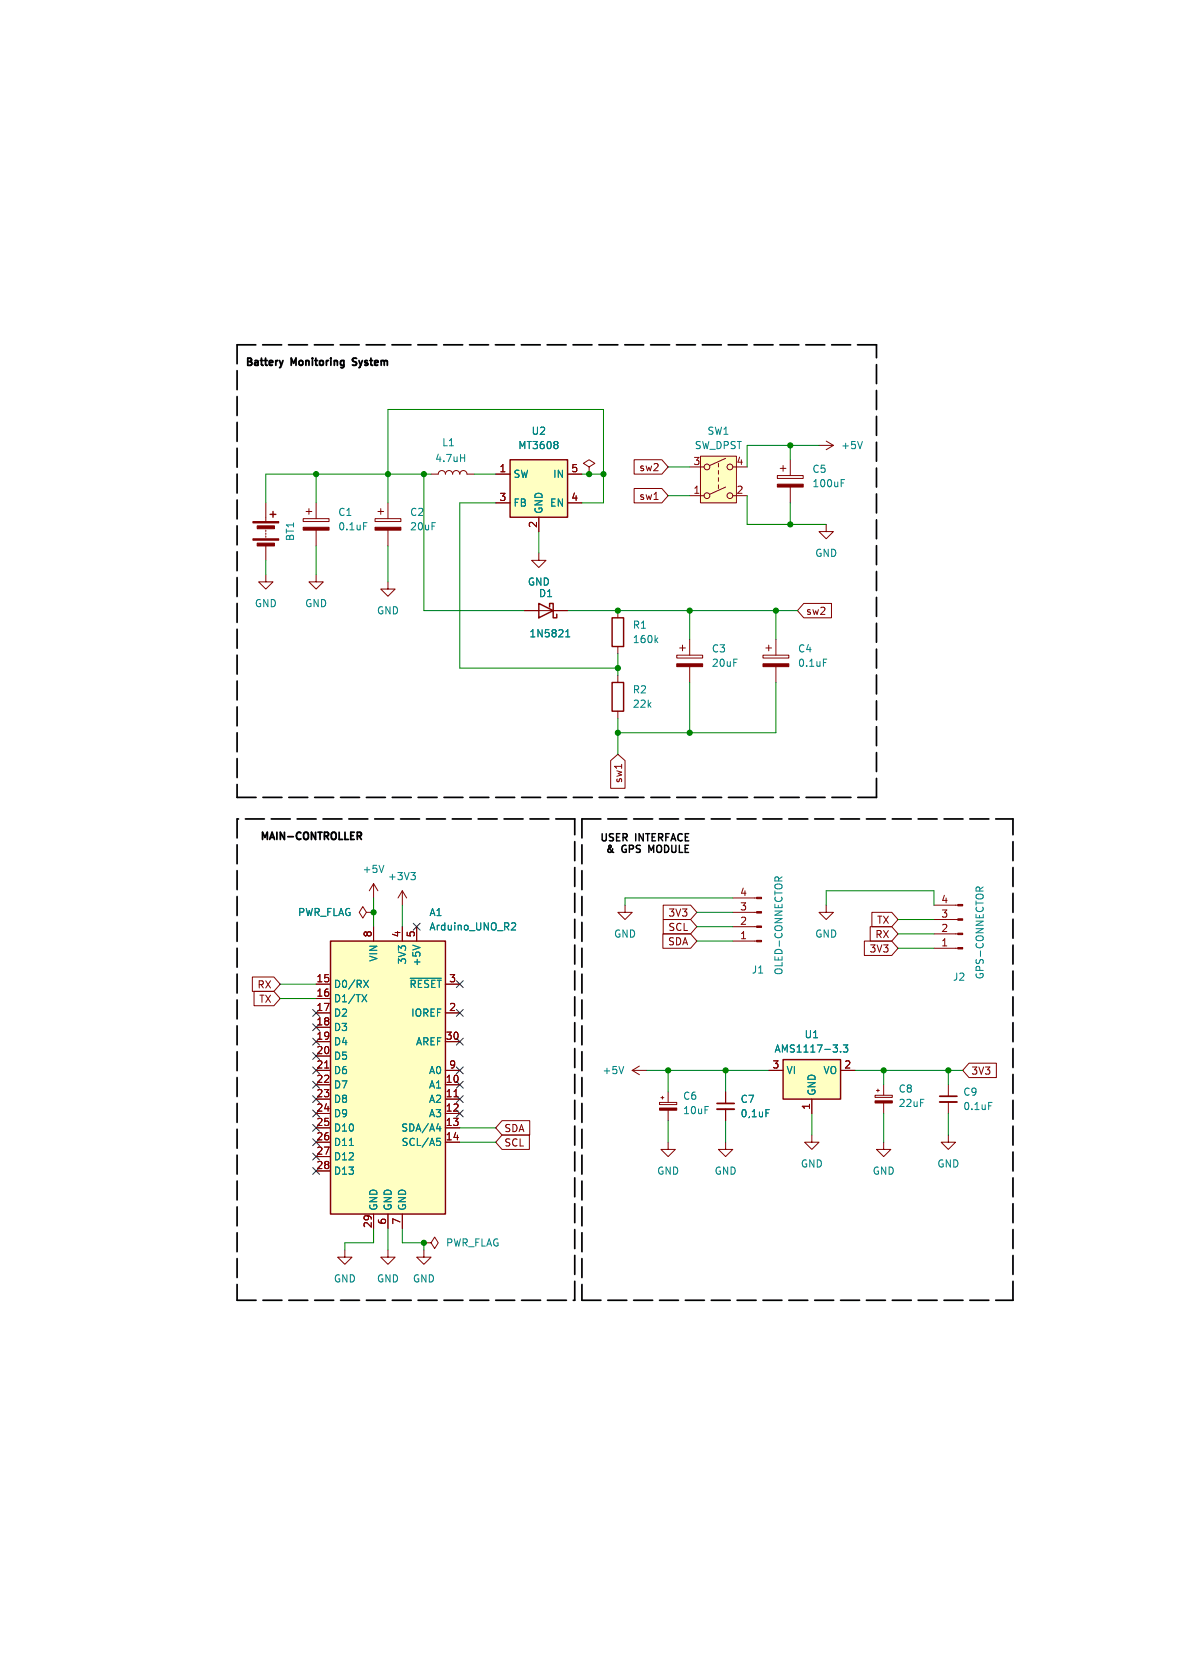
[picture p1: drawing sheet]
<svg xmlns="http://www.w3.org/2000/svg" width="210mm" height="297mm" viewBox="0 0 210 297" stroke-linecap="round" stroke-linejoin="round" font-family="sans-serif">
<g fill="none" stroke="#840000" stroke-width=".18">
<path d="M47 88.9v3.3M47 93.7v.3M47 94.2v.3M47 94.7v.3M47 96.5v2.6M47 101.6v1.3h1.3l-1.3 1.2-1.3-1.2h1.3M165.1 167.6h4.2M165.1 165.1h4.2M165.1 162.6h4.2M165.1 160h4.2M111.8 189.2l1.2 .8M111.8 189.2h2.5"/>
<path d="M113 188.5l-1.2 .7M154.7 193.6h3v.4h-3zM154.9 192.8h.5M155.2 192.5v.5M156.2 191.8v1.8M156.2 195v1.9M167.6 191.8v2M167.6 194.8v2.1"/>
</g>
<path d="M172.5 157l.3-.2 .3 .1 .1 .1M173.8 156.8l-.6 .4M110.3 188.5l-.5 1.3M174.8 194.9h.6" fill="none" stroke="#008484" stroke-width=".18"/>
<g fill="#840000" stroke="#840000" stroke-width=".18">
<path d="M44.7 92.2h4.6v.3h-4.6z"/>
<path d="M44.7 95.3h4.6v.2h-4.6z"/>
<path d="M45.5 93h3v.5h-3z"/>
<path d="M45.5 96h3v.5h-3z"/>
<path d="M169.3 167.5h.9v.3h-.9z"/>
<path d="M169.3 165h.9v.2h-.9z"/>
<path d="M169.3 162.4h.9v.3h-.9z"/>
<path d="M169.3 159.9h.9v.2h-.9z"/>
<path d="M154.7 194.6h3v.4h-3z"/>
</g>
<path d="M47.8 90.9h1M48.3 90.4v1" fill="none" stroke="#840000" stroke-width=".25"/>
<path d="M166.1 193.8h3.1" fill="none" stroke="#840000" stroke-width=".3"/>
<path d="M166.1 194.8h3.1" fill="none" stroke="#840000" stroke-width=".33"/>
<path d="M138.4 187.3h10.2v7h-10.2z" fill="#ffffc2"/>
<path d="M138.4 187.3h10.2v7h-10.2z" fill="none" stroke="#840000" stroke-width=".25"/>
<g fill="none" stroke="#840000" stroke-width=".18">
<path d="M129.5 158.8h4.3M110.5 160v1.3h1.3l-1.3 1.3-1.3-1.3h1.3M129.5 166.4h4.3M129.5 163.8h4.3M129.5 161.3h4.3M146 160v1.3h1.3l-1.3 1.3-1.2-1.3h1.2M116.6 194.9h3v.4h-3zM116.8 194.1h.5M117.1 193.8v.5M118.1 193v1.9M118.1 196.3v1.8M128.3 193v2.1"/>
<path d="M128.3 196.1v2M135.9 189.2h2.5M143.5 194.3v2.6M148.6 189.2h2.5M74.9 219.7h1.3l.6-1 .7 1-.7 1-.6-1M74.9 219.7h.1M118.1 201.9v1.3h1.3l-1.3 1.3-1.3-1.3h1.3M128.3 201.9v1.3h1.2l-1.2 1.3-1.3-1.3h1.3M143.5 200.7v1.2h1.3l-1.3 1.3-1.3-1.3h1.3M156.2 201.9v1.3h1.3l-1.3 1.3-1.3-1.3h1.3M167.6 200.7v1.2h1.3l-1.3 1.3-1.2-1.3h1.2M61 221v1.2h1.2l-1.2 1.3-1.3-1.3h1.3"/>
<path d="M68.6 221v1.2h1.2l-1.2 1.3-1.3-1.3h1.3M74.9 221v1.2h1.3l-1.3 1.3-1.2-1.3h1.2"/>
</g>
<path d="M137 155.1l.2-.1 .4 .1M138.2 155l-.6 .4M135.4 196.2h.6M148.6 185.9v.1M149.1 184.7h.8l-.5 .5 .4 .1v.6l-.2 .1-.5-.1" fill="none" stroke="#008484" stroke-width=".18"/>
<path d="M126.7 195.1h3.1" fill="none" stroke="#840000" stroke-width=".3"/>
<path d="M126.7 196.1h3.1" fill="none" stroke="#840000" stroke-width=".33"/>
<g fill="#840000" stroke="#840000" stroke-width=".18">
<path d="M116.6 195.9h3v.4h-3z"/>
<path d="M133.8 166.2h.8v.3h-.8z"/>
<path d="M133.8 163.7h.8v.3h-.8z"/>
<path d="M133.8 161.2h.8v.2h-.8z"/>
<path d="M133.8 158.6h.8v.3h-.8z"/>
</g>
<path d="M58.4 166.4h20.3v48.2h-20.3z" fill="#ffffc2"/>
<path d="M108.2 120.7h2v5h-2zM58.4 166.4h20.3v48.2h-20.3z" fill="none" stroke="#840000" stroke-width=".25"/>
<g fill="none" stroke="#840000" stroke-width=".18">
<path d="M137.4 84.1h4.6v.5h-4.6zM137.9 82.8h1M138.4 82.3v1M139.7 81.3v2.8M139.7 86.1v2.8M109.2 119.4v1.3M119.6 115.8h4.6v.5h-4.6zM120.1 114.6h1.1M120.6 114v1.1M121.9 113v2.8M121.9 117.9v2.8M134.9 115.8h4.5v.5h-4.5z"/>
<path d="M135.4 114.6h1M135.9 114v1.1M137.2 113v2.8M137.2 117.9v2.8M109.2 125.7v1.3M66 156.2v2.6M66 156.2l-.7 1.3M66 156.2l.8 1.3M71.1 157.5v2.5M71.1 157.5l-.7 1.3M71.1 157.5l.8 1.3M55.9 174h2.5"/>
<path d="M55.9 176.5h2.5M55.9 179.1h2.5M64.8 161.3l-.7-1-.6 1 .6 1 .7-1h1.2M66 161.3h.1M66 163.8v2.6M71.1 163.8v2.6M73.7 163.8v2.6M78.7 174h2.6M78.7 179.1h2.6M55.9 181.6h2.5M55.9 184.2h2.5M55.9 186.7h2.5"/>
<path d="M55.9 189.2h2.5M55.9 191.8h2.5M55.9 194.3h2.5M55.9 196.9h2.5M55.9 199.4h2.5M57.4 188.8h.7M78.7 184.2h2.6M78.7 189.2h2.6M78.7 191.8h2.6M78.7 194.3h2.6M78.7 196.9h2.6M78.7 199.4h2.6"/>
<path d="M80.3 193.9h.7M55.9 201.9h2.5M55.9 204.5h2.5M55.9 207h2.5M66 214.6v2.6M68.6 214.6v2.6M71.1 214.6v2.6M78.7 201.9h2.6"/>
</g>
<g fill="none" stroke="#008484" stroke-width=".18">
<path d="M148.7 85.4h.4M148.7 84.8h.6M145.6 116.5h.6M67.9 153l-.5 1.2M72.6 154.2h.8l-.4 .5M73.2 154.7l.2 .3v.3l-.2 .2M64 175.8l.8 1.3M64.3 173.3l.8 1.3M64.8 175.8l-.8 1.3M65.1 173.3l-.8 1.3M72.5 172.9h5.5M73 167.1l1.2 .4"/>
<path d="M90.5 163.2l.4-.1 .3 .4-.8 .9h.8M77.2 199.5h.8M77.8 199.1v.9M61.7 202.5h.8M77.2 201.2h.6M77.3 201.7h.3l.3 .3-.1 .4-.5 .1"/>
</g>
<g fill="#840000" stroke="#840000" stroke-width=".18">
<path d="M137.4 85.6h4.6v.5h-4.6z"/>
<path d="M119.6 117.3h4.6v.6h-4.6z"/>
<path d="M134.9 117.3h4.5v.6h-4.5z"/>
</g>
<path d="M123.8 80.6h6.4v8.3h-6.4z" fill="#ffffc2"/>
<g fill="none" stroke="#840000" stroke-width=".18">
<path d="M144.8 78.7h2.5M146 78l1.3 .7M147.3 78.7l-1.3 .8M53.6 91.7h4.6v.5h-4.6zM54.1 90.4h1M54.6 89.9v1M55.9 88.9v2.8M55.9 93.7v2.8M66.3 91.7h4.6v.5h-4.6zM66.8 90.4h1M67.3 89.9v1M68.6 88.9v2.8"/>
<path d="M68.6 93.7v2.8M76.2 83.8h1.3a.64 .64 0 0 1 .6-.6 .64 .64 0 0 1 .6 .6 .64 .64 0 0 1 .7-.6 .64 .64 0 0 1 .6 .6 .64 .64 0 0 1 .6-.6 .64 .64 0 0 1 .7 .6 .64 .64 0 0 1 .6-.6 .64 .64 0 0 1 .6 .6h1.3M95.2 97.8v1.3h1.3l-1.3 1.2-1.2-1.2h1.2M104.1 82.6l1.1-.7-1.1-.6-1 .6 1 .7v1.2M104.1 83.8h.1M121.9 82.6h2.6M121.9 87.6h2.6M123.8 80.6h6.4v8.3h-6.4zM127 81.9v.7M127 83.2v.6M127 84.5v.6M127 85.7v.7"/>
<path d="M128.3 81l-2.8 1.3M128.3 86.1l-2.8 1.3M129.5 82.6h2.6M129.5 87.6h2.6M146 92.7v1.3h1.3l-1.3 1.3-1.2-1.3h1.2M55.9 101.6v1.3h1.2l-1.2 1.2-1.3-1.2h1.3M68.6 102.9v1.2h1.2l-1.2 1.3-1.3-1.3h1.3M92.7 108h7.6M109.2 108v1.2M109.2 114.3v1.3"/>
<circle cx="125" cy="87.6" r=".51"/>
<circle cx="125" cy="82.6" r=".51"/>
<circle cx="129" cy="82.6" r=".51"/>
<circle cx="129" cy="87.6" r=".51"/>
</g>
<path d="M152.5 78l-.5 1.3M64.3 92.4h.6M81.4 80.9h.7M82.1 80.3v1.3M100 112.6h.7M100 111.7l.4-.4v1.3M115.9 113.1l.4 .5M116.3 112.8l-.5 .4" fill="none" stroke="#008484" stroke-width=".18"/>
<path d="M95.2 106.7l2.6 1.3-2.6 1.2zM97.2 107.3v-.6h.6v2.5h.6v-.6M108.2 109.2h2v5.1h-2z" fill="none" stroke="#840000" stroke-width=".25"/>
<g fill="#840000" stroke="#840000" stroke-width=".18">
<path d="M66.3 93.2h4.6v.5h-4.6z"/>
<path d="M53.6 93.2h4.6v.5h-4.6z"/>
</g>
<path d="M90.2 81.3h10.1v10.1h-10.1z" fill="#ffffc2"/>
<path d="M90.2 81.3h10.1v10.1h-10.1z" fill="none" stroke="#840000" stroke-width=".25"/>
<g fill="none" stroke="#840000" stroke-width=".18">
<path d="M87.6 83.8h2.6M87.6 88.9h2.6M95.2 91.4v2.6M100.3 83.8h2.6M100.3 88.9h2.6M104.1 83.8h.1M112.1 81.3h4.9l1.1 1.3-1.1 1.2h-4.9zM112.1 86.4h4.9l1.1 1.2-1.1 1.3h-4.9zM115.6 88.3h.7M92.7 108h2.5M97.8 108h2.5M142.1 106.7h4.9v2.5h-4.9l-1.1-1.2z"/>
<path d="M107.9 134.5l1.3-1.1 1.3 1.1v4.9h-2.6zM109.9 135.1v.7M44.6 172.7h3.8l1.1 1.3-1.1 1.3h-3.8zM44.9 175.3h3.5l1.1 1.2-1.1 1.3h-3.5zM55.9 174h2.5M55.9 176.5h2.5M55.9 179.1h2.5M66 161.3h.1M66 163.8v2.6M71.1 163.8v2.6M73.7 163.8v2.6M78.7 174h2.6"/>
<path d="M78.7 179.1h2.6M117.2 165.1h4.9l1.1 1.3-1.1 1.2h-4.9zM117.2 160h4.9l1.1 1.3-1.1 1.3h-4.9zM117.2 162.6h4.9l1.1 1.2-1.1 1.3h-4.9zM152.8 166.4h4.8l1.1 1.2-1.1 1.3h-4.8zM153.8 163.8h3.8l1.1 1.3-1.1 1.3h-3.8zM154.1 161.3h3.5l1.1 1.3-1.1 1.2h-3.5zM55.9 189.2h2.5M55.9 181.6h2.5M55.9 184.2h2.5M55.9 186.7h2.5M55.9 191.8h2.5"/>
<path d="M55.9 194.3h2.5M55.9 196.9h2.5M55.9 199.4h2.5M57.4 188.8h.7M78.7 189.2h2.6M78.7 184.2h2.6M78.7 191.8h2.6M78.7 194.3h2.6M78.7 196.9h2.6M78.7 199.4h2.6M80.3 193.9h.7M88.7 198.1h4.9v2.6h-4.9l-1.1-1.3z"/>
<path d="M128.3 193v2.1M128.3 196.1v2M135.9 189.2h2.5M143.5 194.3v2.6M148.6 189.2h2.5M171.3 188h4.8v2.5h-4.8l-1.1-1.3zM55.9 201.9h2.5M55.9 204.5h2.5M55.9 207h2.5M66 214.6v2.6M68.6 214.6v2.6M71.1 214.6v2.6"/>
<path d="M78.7 201.9h2.6M88.7 200.7h4.9v2.5h-4.9l-1.1-1.3z"/>
</g>
<g fill="none" stroke="#008484" stroke-width=".18">
<path d="M98.5 78.1l.1 .2-.1 .2M98.5 78.7l.1 .1-.1 .5M100 112.6h.7M100 111.7l.4-.4v1.3M64 175.8l.8 1.3M64.3 173.3l.8 1.3M64.8 175.8l-.8 1.3M65.1 173.3l-.8 1.3M72.5 172.9h5.5M73 167.1l1.2 .4M90.5 163.2l.4-.1 .3 .4-.8 .9h.8M77.2 199.5h.8"/>
<path d="M77.8 199.1v.9M135.4 196.2h.6M148.6 185.9v.1M149.1 184.7h.8l-.5 .5 .4 .1v.6l-.2 .1-.5-.1M61.7 202.5h.8M77.2 201.2h.6M77.3 201.7h.3l.3 .3-.1 .4-.5 .1"/>
</g>
<path d="M41.9 61v80M154.9 61h-113M41.9 141h113M41.9 144.8v85.1M101.6 144.8h-59.7M102.9 144.8v85.1M102.9 144.8h76.2M154.9 141v-80M41.9 229.9h59.7M101.6 229.9v-85.1M102.9 229.9h76.2M179.1 229.9v-85.1" fill="none" stroke="#000" stroke-width=".3" stroke-dasharray="3.4 1.2"/>
<g fill="none" stroke="#008400" stroke-width=".18">
<path d="M139.7 78.7v2.6M144.8 78.7h-12.7v3.9M47 99.1v2.5M55.9 83.8v5.1M55.9 96.5v5.1M68.6 88.9v-16.5h38.1v16.5h-3.8M68.6 96.5v6.4M74.9 83.8v24.2h17.8M76.2 83.8h-29.2v5.1M83.8 83.8h3.8M87.6 88.9h-6.3v29.2h27.9M95.2 94v3.8"/>
<path d="M102.9 83.8h3.8M118.1 82.6h3.8M118.1 87.6h3.8M132.1 87.6v5.1h13.9M139.7 88.9v3.8M100.3 108h40.7M109.2 115.6v3.8M121.9 108v5M137.2 108v5M109.2 127v6.4M121.9 120.7v8.8M137.2 120.7v8.8h-28"/>
<path d="M66 158.8v5M129.5 158.8h-19v1.2M49.5 174h6.4M49.5 176.5h6.4M71.1 160v3.8M123.2 163.8h6.3M123.2 166.4h6.3M123.2 161.3h6.3M146 160v-2.5h19.1v2.5M158.7 167.6h6.4M158.7 165.1h6.4M158.7 162.6h6.4"/>
<path d="M81.3 199.4h6.3M114.3 189.2h21.6M118.1 189.2v3.8M118.1 198.1v3.8M128.3 189.2v3.8M128.3 198.1v3.8M143.5 196.9v3.8M151.1 189.2h19.1M156.2 189.2v2.6M156.2 196.9v5M167.6 189.2v2.6M167.6 196.9v3.8"/>
<path d="M66 217.2v2.5h-5v1.3M68.6 217.2v3.8M71.1 217.2v2.5h3.8v1.3M81.3 201.9h6.3"/>
</g>
<g fill="none" stroke="#000084" stroke-width=".18">
<path d="M55.3 178.5l1.2 1.2M56.5 178.5l-1.2 1.2M73.1 163.2l1.2 1.2M74.3 163.2l-1.2 1.2M80.7 173.4l1.2 1.2M80.7 178.5l1.2 1.2M81.9 173.4l-1.2 1.2M81.9 178.5l-1.2 1.2M55.3 193.7l1.2 1.2M55.3 191.2l1.2 1.2M55.3 183.5l1.2 1.3M55.3 198.8l1.2 1.2"/>
<path d="M55.3 196.2l1.2 1.3M55.3 186.1l1.2 1.2M55.3 188.6l1.2 1.2M55.3 181l1.2 1.2M56.5 181l-1.2 1.2M56.5 193.7l-1.2 1.2M56.5 191.2l-1.2 1.2M56.5 183.5l-1.2 1.3M56.5 198.8l-1.2 1.2M56.5 196.2l-1.2 1.3M56.5 186.1l-1.2 1.2M56.5 188.6l-1.2 1.2"/>
<path d="M80.7 188.6l1.2 1.2M80.7 183.5l1.2 1.3M80.7 191.2l1.2 1.2M80.7 196.2l1.2 1.3M80.7 193.7l1.2 1.2M81.9 188.6l-1.2 1.2M81.9 183.5l-1.2 1.3M81.9 191.2l-1.2 1.2M81.9 196.2l-1.2 1.3M81.9 193.7l-1.2 1.2M55.3 201.3l1.2 1.2M55.3 203.9l1.2 1.2"/>
<path d="M55.3 206.4l1.2 1.2M56.5 201.3l-1.2 1.2M56.5 203.9l-1.2 1.2M56.5 206.4l-1.2 1.2"/>
</g>
<path d="M50 63.7l-.3 .9M62.3 64.5l.5 .1M62.8 63.3h-.3l-.2 .3 .1 .3 .4 .1M63.5 147.8l.4 .6M63.6 147.1l.3 .3-.1 .3-.2 .1" fill="none" stroke="#000" stroke-width=".32"/>
<g fill="#008400" stroke="#008400" stroke-width=".18">
<circle cx="55.9" cy="83.8" r=".46"/>
<circle cx="68.6" cy="83.8" r=".46"/>
<circle cx="104.1" cy="83.8" r=".46"/>
<circle cx="74.9" cy="83.8" r=".46"/>
<circle cx="106.7" cy="83.8" r=".46"/>
<circle cx="121.9" cy="129.5" r=".46"/>
<circle cx="109.2" cy="129.5" r=".46"/>
<circle cx="167.6" cy="189.2" r=".46"/>
<circle cx="156.2" cy="189.2" r=".46"/>
<circle cx="74.9" cy="219.7" r=".46"/>
<circle cx="66" cy="161.3" r=".46"/>
<circle cx="109.2" cy="108" r=".46"/>
<circle cx="109.2" cy="118.1" r=".46"/>
<circle cx="118.1" cy="189.2" r=".46"/>
<circle cx="128.3" cy="189.2" r=".46"/>
<circle cx="139.7" cy="92.7" r=".46"/>
<circle cx="137.2" cy="108" r=".46"/>
<circle cx="121.9" cy="108" r=".46"/>
<circle cx="139.7" cy="78.7" r=".46"/>
</g>
<g font-size="1.8">
<text x="43.1" y="65.1">Battery</text>
<text x="51.5" y="65.1">Monitoring</text>
<text x="63.1" y="65.1">System</text>
<text x="45.8" y="148.9">MAIN-CONTROLLER</text>
<text x="105.9" y="149.1">USER</text>
<text x="112.3" y="149.1">INTERFACE</text>
<text x="106.9" y="151.1">&amp;</text>
<text x="109.9" y="151.1">GPS</text>
<text x="115.2" y="151.1">MODULE</text>
</g>
<g font-size="1.8" fill="#008484">
<text x="93.9" y="77.1">U2</text>
<text x="125" y="77.1">SW1</text>
<text x="76.8" y="81.9">4.7uH</text>
<text x="78.1" y="79.1">L1</text>
<text x="91.5" y="79.6">MT3608</text>
<text x="122.7" y="79.6">SW_DPST</text>
<text x="143.5" y="83.8">C5</text>
<text x="148.6" y="79.6">+5V</text>
<text x="90.7" y="84.7">SW</text>
<text x="90.7" y="89.8">FB</text>
<text x="97.1" y="89.8">EN</text>
<text x="97.7" y="84.7">IN</text>
<text x="143.5" y="86.3">100uF</text>
<text x="52.2" y="95.7" transform="rotate(-90 52.2 95.7)">BT1</text>
<text x="59.7" y="91.4">C1</text>
<text x="59.7" y="94">0.1uF</text>
<text x="72.4" y="91.4">C2</text>
<text x="72.4" y="94">20uF</text>
<text x="96.1" y="90.9" transform="rotate(-90 96.1 90.9)">GND</text>
<text x="144" y="98.7">GND</text>
<text x="45" y="107.5">GND</text>
<text x="53.8" y="107.5">GND</text>
<text x="93.2" y="103.7">GND</text>
<text x="95.2" y="105.8">D1</text>
<text x="66.5" y="108.8">GND</text>
<text x="93.5" y="112.9">1N5821</text>
<text x="111.8" y="111.4">R1</text>
<text x="111.8" y="113.9">160k</text>
<text x="125.7" y="115.5">C3</text>
<text x="125.7" y="118.1">20uF</text>
<text x="141" y="115.5">C4</text>
<text x="141" y="118.1">0.1uF</text>
<text x="111.8" y="122.8">R2</text>
<text x="111.8" y="125.3">22k</text>
<text x="64" y="154.5">+5V</text>
<text x="68.5" y="155.8">+3V3</text>
<text x="52.6" y="162.2">PWR_FLAG</text>
<text x="75.8" y="162.2">A1</text>
<text x="75.8" y="164.7">Arduino_UNO_R2</text>
<text x="108.5" y="166">GND</text>
<text x="144" y="166">GND</text>
<text x="66.9" y="170.1" transform="rotate(-90 66.9 170.1)">VIN</text>
<text x="72" y="170.6" transform="rotate(-90 72 170.6)">3V3</text>
<text x="74.5" y="171" transform="rotate(-90 74.5 171)">+5V</text>
<text x="132.8" y="172.3">J1</text>
<text x="138.5" y="172.5" transform="rotate(-90 138.5 172.5)">OLED-CONNECTOR</text>
<text x="168.4" y="173.6">J2</text>
<text x="174.1" y="173.2" transform="rotate(-90 174.1 173.2)">GPS-CONNECTOR</text>
<text x="58.9" y="174.9">D0/RX</text>
<text x="58.9" y="177.4">D1/TX</text>
<text x="58.9" y="179.9">D2</text>
<text x="72.3" y="174.9">~{RESET}</text>
<text x="72.6" y="179.9">IOREF</text>
<text x="58.9" y="182.5">D3</text>
<text x="58.9" y="185">D4</text>
<text x="73.4" y="185">AREF</text>
<text x="142.1" y="183.7">U1</text>
<text x="58.9" y="187.6">D5</text>
<text x="58.9" y="190.1">D6</text>
<text x="75.7" y="190.1">A0</text>
<text x="106.4" y="190.1">+5V</text>
<text x="136.8" y="186.3">AMS1117-3.3</text>
<text x="138.9" y="190.1">VI</text>
<text x="145.5" y="190.1">VO</text>
<text x="58.9" y="192.6">D7</text>
<text x="58.9" y="195.2">D8</text>
<text x="58.9" y="197.7">D9</text>
<text x="75.7" y="192.6">A1</text>
<text x="75.7" y="195.2">A2</text>
<text x="75.7" y="197.7">A3</text>
<text x="120.7" y="194.6">C6</text>
<text x="120.7" y="197.2">10uF</text>
<text x="130.8" y="195.2">C7</text>
<text x="130.8" y="197.7">0,1uF</text>
<text x="144.4" y="193.8" transform="rotate(-90 144.4 193.8)">GND</text>
<text x="158.8" y="193.4">C8</text>
<text x="158.8" y="195.9">22uF</text>
<text x="170.2" y="193.9">C9</text>
<text x="170.2" y="196.4">0.1uF</text>
<text x="58.9" y="200.3">D10</text>
<text x="58.9" y="202.8">D11</text>
<text x="70.8" y="200.3">SDA/A4</text>
<text x="70.9" y="202.8">SCL/A5</text>
<text x="58.9" y="205.3">D12</text>
<text x="58.9" y="207.9">D13</text>
<text x="116.1" y="207.9">GND</text>
<text x="126.2" y="207.9">GND</text>
<text x="141.5" y="206.6">GND</text>
<text x="154.2" y="207.9">GND</text>
<text x="165.6" y="206.6">GND</text>
<text x="66.9" y="214.1" transform="rotate(-90 66.9 214.1)">GND</text>
<text x="69.4" y="214.1" transform="rotate(-90 69.4 214.1)">GND</text>
<text x="72" y="214.1" transform="rotate(-90 72 214.1)">GND</text>
<text x="78.7" y="220.6">PWR_FLAG</text>
<text x="58.9" y="226.9">GND</text>
<text x="66.5" y="226.9">GND</text>
<text x="72.9" y="226.9">GND</text>
</g>
<g font-size="1.8" fill="#840000">
<text x="88.2" y="83.6">1</text>
<text x="100.9" y="83.6">5</text>
<text x="112.9" y="83.5">sw2</text>
<text x="122.5" y="82.3">3</text>
<text x="130.1" y="82.3">4</text>
<text x="88.2" y="88.6">3</text>
<text x="100.9" y="88.6">4</text>
<text x="112.9" y="88.6">sw1</text>
<text x="122.5" y="87.4">1</text>
<text x="130.1" y="87.4">2</text>
<text x="95" y="93.4" transform="rotate(-90 95 93.4)">2</text>
<text x="142.4" y="108.9">sw2</text>
<text x="110.2" y="138.6" transform="rotate(-90 110.2 138.6)">sw1</text>
<text x="130.7" y="161">3</text>
<text x="130.7" y="158.5">4</text>
<text x="166.3" y="159.8">4</text>
<text x="65.8" y="165.8" transform="rotate(-90 65.8 165.8)">8</text>
<text x="70.9" y="165.8" transform="rotate(-90 70.9 165.8)">4</text>
<text x="73.4" y="165.8" transform="rotate(-90 73.4 165.8)">5</text>
<text x="118" y="167.3">SDA</text>
<text x="118.1" y="162.2">3V3</text>
<text x="118.1" y="164.8">SCL</text>
<text x="130.7" y="166.1">1</text>
<text x="130.7" y="163.6">2</text>
<text x="154.6" y="166.1">RX</text>
<text x="154.9" y="163.5">TX</text>
<text x="166.3" y="167.4">1</text>
<text x="166.3" y="164.8">2</text>
<text x="166.3" y="162.3">3</text>
<text x="55.8" y="173.7">15</text>
<text x="79.3" y="173.7">3</text>
<text x="153.6" y="168.6">3V3</text>
<text x="45.4" y="174.9">RX</text>
<text x="45.7" y="177.5">TX</text>
<text x="55.8" y="176.3">16</text>
<text x="55.8" y="178.8">17</text>
<text x="79.3" y="178.8">2</text>
<text x="55.8" y="181.4">18</text>
<text x="55.8" y="183.9">19</text>
<text x="78.7" y="183.9">30</text>
<text x="55.8" y="186.4">20</text>
<text x="55.8" y="189">21</text>
<text x="55.8" y="191.5">22</text>
<text x="78.7" y="191.5">10</text>
<text x="79.3" y="189">9</text>
<text x="136.5" y="189">3</text>
<text x="149.2" y="189">2</text>
<text x="171.6" y="190.2">3V3</text>
<text x="55.8" y="194.1">23</text>
<text x="55.8" y="196.6">24</text>
<text x="78.7" y="194.1">11</text>
<text x="78.7" y="196.6">12</text>
<text x="143.3" y="196.3" transform="rotate(-90 143.3 196.3)">1</text>
<text x="55.8" y="199.1">25</text>
<text x="55.8" y="201.7">26</text>
<text x="78.7" y="199.1">13</text>
<text x="78.7" y="201.7">14</text>
<text x="89.1" y="202.9">SCL</text>
<text x="89.1" y="200.3">SDA</text>
<text x="55.8" y="204.2">27</text>
<text x="55.8" y="206.8">28</text>
<text x="65.8" y="217.2" transform="rotate(-90 65.8 217.2)">29</text>
<text x="68.3" y="216.6" transform="rotate(-90 68.3 216.6)">6</text>
<text x="70.9" y="216.6" transform="rotate(-90 70.9 216.6)">7</text>
</g>
</svg>
